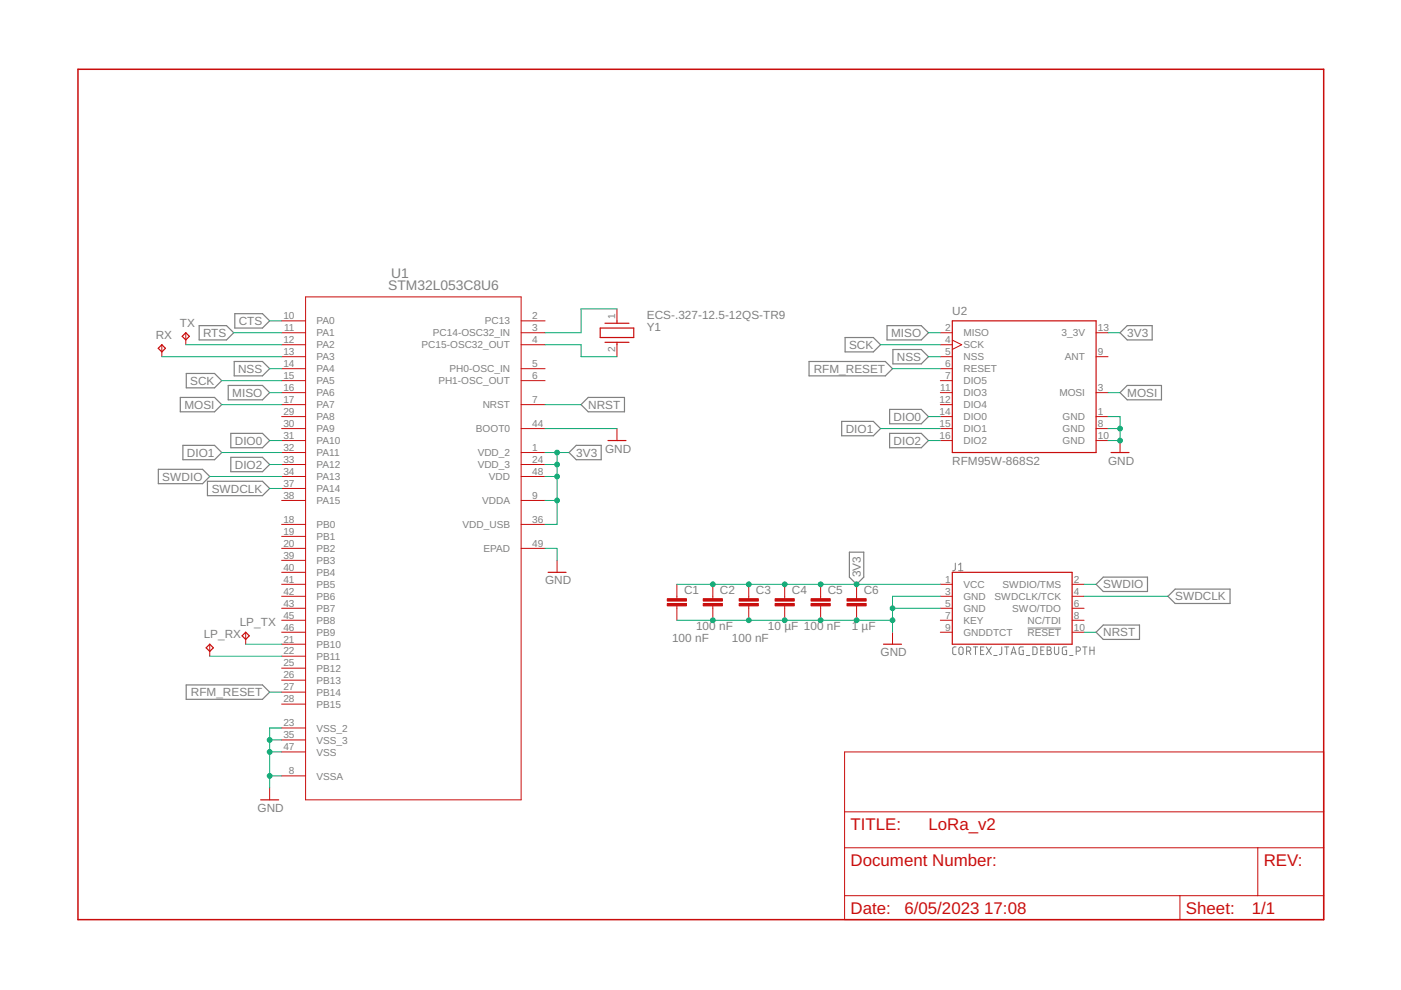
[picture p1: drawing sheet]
<svg xmlns="http://www.w3.org/2000/svg" width="297mm" height="210mm" viewBox="0 0 297 210" stroke-linecap="round" stroke-linejoin="round" font-family="sans-serif">
<g fill="none" stroke="#808080" stroke-width=".21">
<path d="M202.5 119.4v1.4l-.5 .2M203.2 119.8l.5-.4v1.6M202.7 137.2l-.6 .1-.1 .2v1.1l.2 .2h.5M203.2 121h1M203.4 137.3l.4-.1 .4 .2v.9a.44 .44 0 0 1-.4 .5 .44 .44 0 0 1-.5-.5zM204.9 138.1h.5a.46 .46 0 0 0 .4-.5 .46 .46 0 0 0-.4-.4h-.5v1.6M205.5 138.1l.3 .7M206.4 137.2h.9M206.8 137.2v1.6M207.9 137.9h.5M208.6 137.2h-.7v1.6h.7M209.1 137.2l1.1 1.6"/>
<path d="M210.2 137.2l-1.1 1.6M210.7 139h.7M212.4 137.2v1.4l-.5 .2M213 137.2h.9M213.4 137.2v1.6M214.4 138.8l.5-1.6 .5 1.6M214.5 138.4h.8M217 137.2h-.6l-.3 .2v1l.2 .4h.7v-.9h-.3M217.6 139h.7M217.9 133.2h7.1M219 137.2h.6l.3 .2v1.1l-.3 .2-.6 .1zM220.7 137.9h.5"/>
<path d="M221.4 137.2h-.7v1.6h.7M222 137.2h.5a.36 .36 0 0 1 .3 .3 .36 .36 0 0 1-.3 .4 .46 .46 0 0 1 .4 .4 .46 .46 0 0 1-.4 .5h-.5zM222 137.9h.5M223.6 137.2v1.1a.46 .46 0 0 0 .4 .5 .46 .46 0 0 0 .5-.5v-1.1M226.1 137.2h-.5l-.3 .2-.1 1 .2 .4h.7v-.9h-.2M226.8 139h.7M228.2 138.1h.4a.46 .46 0 0 0 .5-.5 .46 .46 0 0 0-.5-.4h-.4v1.6M229.6 137.2h.9M230 137.2v1.6M231.1 137.9h.9M231.1 137.2v1.6M232 137.2v1.6"/>
</g>
<g fill="none" stroke="#808080" stroke-width=".25">
<path d="M39.5 79.2h6l1.5 1.5-1.5 1.5h-6zM42.2 69h5.8l1.6 1.5-1.6 1.6h-5.8zM49.7 76.6h5.9l1.6 1.6-1.6 1.5h-5.9zM49.8 66.5h5.8l1.6 1.5-1.6 1.6h-5.8zM171.5 76.6h16.2l1.5 1.6-1.5 1.5h-16.2zM179.2 71.6h6l1.5 1.5-1.5 1.5h-6zM188.1 69h7.2l1.5 1.5-1.5 1.6h-7.2zM189.3 74.1h6l1.5 1.5-1.5 1.6h-6zM237.5 70.5l1.5-1.5h5.3v3.1h-5.3zM33.6 99.5h9.3l1.6 1.5-1.6 1.6h-9.3zM38.2 84.3h7.3l1.5 1.5-1.5 1.5h-7.3zM38.8 94.4h6.7l1.5 1.5-1.5 1.6h-6.7z"/>
<path d="M48.4 81.7h7.2l1.6 1.5-1.6 1.6h-7.2zM48.9 91.9h6.7l1.6 1.5-1.6 1.5h-6.7zM48.9 97h6.7l1.6 1.5-1.6 1.5h-6.7zM120.6 95.9l1.6-1.5h5.3v3.1h-5.3zM123.2 85.8l1.5-1.5h7.7v3h-7.7zM178.5 89.3h6.7l1.5 1.6-1.5 1.5h-6.7zM188.6 86.8h6.7l1.5 1.5-1.5 1.6h-6.7zM188.6 91.9h6.7l1.5 1.5-1.5 1.5h-6.7zM237.5 83.2l1.5-1.5h7.3v3.1h-7.3zM44 102h11.6l1.6 1.6-1.6 1.5h-11.6zM180.1 117.1h3v5.3l-1.5 1.5-1.5-1.5zM232.4 134l1.5-1.5h7.7v3.1h-7.7z"/>
<path d="M232.4 123.9l1.5-1.5h9.4v3h-9.4zM247.6 126.4l1.6-1.5h11.6v3.1h-11.6zM39.5 145.2h16.1l1.6 1.5-1.6 1.6h-16.1z"/>
</g>
<g fill="none" stroke="#c90d0c" stroke-width=".21">
<path d="M34.3 73.1v2.5M39.4 70.5v2.6M59.7 68h5.1M59.7 70.5h5.1M59.7 73.1h5.1M59.7 75.6h5.1M59.7 78.2h5.1M64.8 62.9h45.7v106.7h-45.7zM110.5 68h5.1M110.5 70.5h5.1M110.5 73.1h5.1M110.5 78.2h5.1"/>
<path d="M130.8 65.5v2.5M130.8 73.1v2.5M199.4 70.5h2.5M199.4 73.1h2.5M199.4 75.6h2.5M199.4 78.2h2.5M201.9 72.1l2 1-2 1M232.4 70.5h2.5M232.4 75.6h2.5M59.7 80.7h5.1M59.7 83.2h5.1M59.7 85.8h5.1"/>
<path d="M59.7 88.3h5.1M59.7 90.9h5.1M59.7 93.4h5.1M59.7 95.9h5.1M59.7 98.5h5.1M110.5 80.7h5.1M110.5 85.8h5.1M110.5 90.9h5.1M110.5 95.9h5.1M110.5 98.5h5.1M130.8 90.9v2.5M199.4 80.7h2.5"/>
<path d="M199.4 83.2h2.5M199.4 85.8h2.5M199.4 88.3h2.5M199.4 90.9h2.5M199.4 93.4h2.5M232.4 83.2h2.5M232.4 88.3h2.5M232.4 90.9h2.5M232.4 93.4h2.5M237.5 93.4v2.5M59.7 101h5.1M59.7 103.6h5.1"/>
<path d="M59.7 106.1h5.1M59.7 111.2h5.1M59.7 113.7h5.1M59.7 116.3h5.1M59.7 118.8h5.1M110.5 101h5.1M110.5 106.1h5.1M110.5 111.2h5.1M110.5 116.3h5.1M118.1 118.8v2.5M44.5 136.6v2.5M52.1 134v2.6"/>
<path d="M59.7 121.3h5.1M59.7 123.9h5.1M59.7 126.4h5.1M59.7 129h5.1M59.7 131.5h5.1M59.7 134h5.1M59.7 136.6h5.1M59.7 139.1h5.1M143.5 123.9v3M143.5 128.5v3M151.1 123.9v3M151.1 128.5v3"/>
<path d="M158.7 123.9v3M158.7 128.5v3M166.4 123.9v3M166.4 128.5v3M174 123.9v3M174 128.5v3M181.6 123.9v3M181.6 128.5v3M189.2 134v2.6M199.4 123.9h2.5M199.4 126.4h2.5M199.4 129h2.5"/>
<path d="M199.4 131.5h2.5M199.4 134h2.5M227.3 123.9h2.5M227.3 126.4h2.5M227.3 129h2.5M227.3 131.5h2.5M227.3 134h2.5M59.7 141.7h5.1M59.7 144.2h5.1M59.7 146.7h5.1M59.7 149.3h5.1M59.7 154.3h5.1"/>
<path d="M59.7 156.9h5.1M59.7 159.4h5.1M179.1 159.4h101.5v35.6h-101.5zM57.2 167v2.6M59.7 164.5h5.1M179.1 179.7h101.5M179.1 172.1h101.5M266.7 179.7v10.2M179.1 189.9h101.5M250.2 189.9v5.1"/>
</g>
<g fill="none" stroke="#c90d0c" stroke-width=".25">
<path d="M33.5 73.9l.8-.8 .8 .8-.8 .7zM38.6 71.3l.8-.8 .8 .8-.8 .8zM127.3 69.6h7.1v2h-7.1zM128.3 68.5h5M128.3 72.6h5M130.8 68v.5M130.8 72.6v.5M201.9 68h30.5v27.9h-30.5zM128.9 93.4h3.8M235.6 95.9h3.8M43.7 137.4l.8-.8 .7 .8-.7 .7zM51.3 134.8l.8-.8 .8 .8-.8 .8z"/>
<path d="M116.2 121.3h3.8M187.3 136.6h3.8M201.9 121.3h25.4v15.3h-25.4zM55.3 169.6h3.8"/>
</g>
<g fill="#c90d0c" stroke="#c90d0c" stroke-width=".21">
<path d="M141.5 128h4v.5h-4z"/>
<path d="M141.5 126.9h4v.5h-4z"/>
<path d="M149.1 128h4.1v.5h-4.1z"/>
<path d="M149.1 126.9h4.1v.5h-4.1z"/>
<path d="M156.7 128h4.1v.5h-4.1z"/>
<path d="M156.7 126.9h4.1v.5h-4.1z"/>
<path d="M164.3 128h4.1v.5h-4.1z"/>
<path d="M164.3 126.9h4.1v.5h-4.1z"/>
<path d="M172 128h4v.5h-4z"/>
<path d="M172 126.9h4v.5h-4z"/>
<path d="M179.6 128h4v.5h-4z"/>
<path d="M179.6 126.9h4v.5h-4z"/>
</g>
<path d="M16.5 14.7h264.1v180.3h-264.1z" fill="none" stroke="#c90d0c" stroke-width=".32"/>
<g fill="none" stroke="#0dab76" stroke-width=".21">
<path d="M34.3 75.6h25.4M39.4 73.1h20.3M49.6 70.5h10.1M57.2 78.2h2.5M57.2 68h2.5M115.6 73.1h7.6v2.5h7.6M130.8 65.5h-7.6v5h-7.6M186.7 73.1h12.7M189.2 78.2h10.2M196.8 70.5h2.6M196.8 75.6h2.6M234.9 70.5h2.6"/>
<path d="M47 85.8h12.7M47 95.9h12.7M47 80.7h12.7M57.2 93.4h2.5M57.2 98.5h2.5M57.2 83.2h2.5M115.6 90.9h15.2M115.6 85.8h7.6M115.6 98.5h2.5M115.6 95.9h5M118.1 95.9v15.3h-2.5M186.7 90.9h12.7"/>
<path d="M196.8 93.4h2.6M196.8 88.3h2.6M234.9 90.9h2.6M234.9 88.3h2.6v5.1h-2.6M234.9 83.2h2.6M44.5 101h15.2M57.2 103.6h2.5M115.6 116.3h2.5v2.5M115.6 106.1h2.5M115.6 101h2.5M44.5 139.1h15.2M52.1 136.6h7.6"/>
<path d="M143.5 131.5h45.7M143.5 123.9h55.9M189.2 129h10.2M199.4 126.4h-10.2v7.6M229.8 126.4h17.8M229.8 134h2.6M229.8 123.9h2.6M57.2 159.4h2.5M57.2 156.9h2.5M57.2 146.7h2.5M59.7 154.3h-2.5v12.7M57.2 164.5h2.5"/>
</g>
<g fill="#0dab76" stroke="#0dab76" stroke-width=".21">
<circle cx="57.2" cy="164.5" r=".51"/>
<circle cx="57.2" cy="159.4" r=".51"/>
<circle cx="57.2" cy="156.9" r=".51"/>
<circle cx="237.5" cy="93.4" r=".51"/>
<circle cx="237.5" cy="90.9" r=".51"/>
<circle cx="151.1" cy="131.5" r=".51"/>
<circle cx="158.7" cy="131.5" r=".51"/>
<circle cx="166.4" cy="131.5" r=".51"/>
<circle cx="174" cy="131.5" r=".51"/>
<circle cx="181.6" cy="131.5" r=".51"/>
<circle cx="189.2" cy="131.5" r=".51"/>
<circle cx="189.2" cy="129" r=".51"/>
<circle cx="151.1" cy="123.9" r=".51"/>
<circle cx="158.7" cy="123.9" r=".51"/>
<circle cx="166.4" cy="123.9" r=".51"/>
<circle cx="174" cy="123.9" r=".51"/>
<circle cx="181.6" cy="123.9" r=".51"/>
<circle cx="118.1" cy="106.1" r=".51"/>
<circle cx="118.1" cy="101" r=".51"/>
<circle cx="118.1" cy="98.5" r=".51"/>
<circle cx="118.1" cy="95.9" r=".51"/>
</g>
<g font-size="3.6" fill="#c90d0c">
<text x="180.3" y="175.9">TITLE:</text>
<text x="196.8" y="175.9">LoRa_v2</text>
<text x="180.3" y="183.6">Document Number:</text>
<text x="267.9" y="183.6">REV:</text>
<text x="180.3" y="193.7">Date:</text>
<text x="191.8" y="193.7">6/05/2023</text>
<text x="208.7" y="193.7">17:08</text>
<text x="251.4" y="193.7">Sheet:</text>
<text x="265.4" y="193.7">1/1</text>
</g>
<g font-size="2.9" fill="#808080">
<text x="82.9" y="58.9">U1</text>
<text x="82.3" y="61.4">STM32L053C8U6</text>
</g>
<g font-size="2.5" fill="#808080">
<text x="33" y="71.8">RX</text>
<text x="38.1" y="69.3">TX</text>
<text x="43" y="71.4">RTS</text>
<text x="50.6" y="68.9">CTS</text>
<text x="137.2" y="67.6">ECS-.327-12.5-12QS-TR9</text>
<text x="137.2" y="70.2">Y1</text>
<text x="188.9" y="71.4">MISO</text>
<text x="201.9" y="66.7">U2</text>
<text x="239" y="71.4">3V3</text>
<text x="180" y="74">SCK</text>
<text x="190.2" y="76.5">NSS</text>
<text x="40.3" y="81.6">SCK</text>
<text x="50.5" y="79.1">NSS</text>
<text x="172.5" y="79.1">RFM_RESET</text>
<text x="39.1" y="86.7">MOSI</text>
<text x="49.2" y="84.1">MISO</text>
<text x="124.7" y="86.7">NRST</text>
<text x="189.5" y="89.2">DIO0</text>
<text x="239" y="84.1">MOSI</text>
<text x="49.8" y="94.3">DIO0</text>
<text x="128.3" y="96">GND</text>
<text x="179.3" y="91.8">DIO1</text>
<text x="189.5" y="94.3">DIO2</text>
<text x="34.4" y="101.9">SWDIO</text>
<text x="39.6" y="96.8">DIO1</text>
<text x="49.8" y="99.4">DIO2</text>
<text x="122.2" y="96.8">3V3</text>
<text x="201.9" y="98.5">RFM95W-868S2</text>
<text x="234.9" y="98.5">GND</text>
<text x="44.9" y="104.5">SWDCLK</text>
<text x="115.6" y="123.9">GND</text>
<text x="182.5" y="122.4" transform="rotate(-90 182.5 122.4)">3V3</text>
<text x="233.9" y="124.8">SWDIO</text>
<text x="145" y="126">C1</text>
<text x="152.7" y="126">C2</text>
<text x="160.3" y="126">C3</text>
<text x="167.9" y="126">C4</text>
<text x="175.5" y="126">C5</text>
<text x="183.1" y="126">C6</text>
<text x="249.2" y="127.3">SWDCLK</text>
<text x="43.2" y="135.3">LP_RX</text>
<text x="50.8" y="132.8">LP_TX</text>
<text x="142.5" y="136.2">100 nF</text>
<text x="147.6" y="133.7">100 nF</text>
<text x="155.2" y="136.2">100 nF</text>
<text x="162.8" y="133.7">10 µF 100 nF</text>
<text x="180.6" y="133.7">1 µF</text>
<text x="233.9" y="134.9">NRST</text>
<text x="186.7" y="139.1">GND</text>
<text x="40.5" y="147.6">RFM_RESET</text>
<text x="54.6" y="172.1">GND</text>
</g>
<g font-size="2.1" fill="#808080">
<text x="60.1" y="67.7">10</text>
<text x="60.2" y="70.2">11</text>
<text x="67.1" y="68.8">PA0</text>
<text x="67.1" y="71.3">PA1</text>
<text x="91.8" y="71.3">PC14-OSC32_IN</text>
<text x="102.8" y="68.8">PC13</text>
<text x="112.8" y="67.7">2</text>
<text x="112.8" y="70.2">3</text>
<text x="130.5" y="67.7" transform="rotate(-90 130.5 67.7)">1</text>
<text x="200.4" y="70.2">2</text>
<text x="204.3" y="71.3">MISO</text>
<text x="225.1" y="71.3">3_3V</text>
<text x="232.7" y="70.2">13</text>
<text x="60.1" y="72.7">12</text>
<text x="60.1" y="75.3">13</text>
<text x="60.1" y="77.8">14</text>
<text x="67.1" y="73.9">PA2</text>
<text x="67.1" y="76.4">PA3</text>
<text x="89.4" y="73.9">PC15-OSC32_OUT</text>
<text x="112.8" y="72.7">4</text>
<text x="112.8" y="77.8">5</text>
<text x="130.5" y="74.6" transform="rotate(-90 130.5 74.6)">2</text>
<text x="200.4" y="72.7">4</text>
<text x="200.4" y="75.3">5</text>
<text x="200.4" y="77.8">6</text>
<text x="204.3" y="73.9">SCK</text>
<text x="204.3" y="76.4">NSS</text>
<text x="225.8" y="76.4">ANT</text>
<text x="232.7" y="75.3">9</text>
<text x="60.1" y="80.4">15</text>
<text x="60.1" y="82.9">16</text>
<text x="67.1" y="78.9">PA4</text>
<text x="67.1" y="81.5">PA5</text>
<text x="92.9" y="81.5">PH1-OSC_OUT</text>
<text x="95.3" y="78.9">PH0-OSC_IN</text>
<text x="112.8" y="80.4">6</text>
<text x="199.3" y="82.9">11</text>
<text x="200.4" y="80.4">7</text>
<text x="204.3" y="78.9">RESET</text>
<text x="204.3" y="81.5">DIO5</text>
<text x="232.7" y="82.9">3</text>
<text x="60.1" y="85.4">17</text>
<text x="60.1" y="88">29</text>
<text x="67.1" y="84">PA6</text>
<text x="67.1" y="86.6">PA7</text>
<text x="67.1" y="89.1">PA8</text>
<text x="102.3" y="86.6">NRST</text>
<text x="112.8" y="85.4">7</text>
<text x="199.2" y="85.4">12</text>
<text x="199.2" y="88">14</text>
<text x="204.3" y="84">DIO3</text>
<text x="204.3" y="86.6">DIO4</text>
<text x="204.3" y="89.1">DIO0</text>
<text x="224.6" y="84">MOSI</text>
<text x="225.3" y="89.1">GND</text>
<text x="232.7" y="88">1</text>
<text x="60.1" y="90.5">30</text>
<text x="60.1" y="93.1">31</text>
<text x="60.1" y="95.6">32</text>
<text x="67.1" y="91.6">PA9</text>
<text x="67.1" y="94.2">PA10</text>
<text x="100.9" y="91.6">BOOT0</text>
<text x="112.8" y="90.5">44</text>
<text x="112.8" y="95.6">1</text>
<text x="199.2" y="90.5">15</text>
<text x="199.2" y="93.1">16</text>
<text x="204.3" y="91.6">DIO1</text>
<text x="204.3" y="94.2">DIO2</text>
<text x="225.3" y="91.6">GND</text>
<text x="225.3" y="94.2">GND</text>
<text x="232.7" y="90.5">8</text>
<text x="232.7" y="93.1">10</text>
<text x="60.1" y="98.1">33</text>
<text x="60.1" y="100.7">34</text>
<text x="67.1" y="96.7">PA11</text>
<text x="67.1" y="99.3">PA12</text>
<text x="67.1" y="101.8">PA13</text>
<text x="101.3" y="96.7">VDD_2</text>
<text x="101.3" y="99.3">VDD_3</text>
<text x="103.6" y="101.8">VDD</text>
<text x="112.8" y="98.1">24</text>
<text x="112.8" y="100.7">48</text>
<text x="60.1" y="103.2">37</text>
<text x="60.1" y="105.8">38</text>
<text x="67.1" y="104.3">PA14</text>
<text x="67.1" y="106.9">PA15</text>
<text x="102.2" y="106.9">VDDA</text>
<text x="112.8" y="105.8">9</text>
<text x="60.1" y="110.8">18</text>
<text x="60.1" y="113.4">19</text>
<text x="67.1" y="112">PB0</text>
<text x="98.1" y="112">VDD_USB</text>
<text x="112.8" y="110.8">36</text>
<text x="60.1" y="115.9">20</text>
<text x="60.1" y="118.5">39</text>
<text x="67.1" y="114.5">PB1</text>
<text x="67.1" y="117">PB2</text>
<text x="67.1" y="119.6">PB3</text>
<text x="102.5" y="117">EPAD</text>
<text x="112.8" y="115.9">49</text>
<text x="60.1" y="121">40</text>
<text x="60.1" y="123.5">41</text>
<text x="67.1" y="122.1">PB4</text>
<text x="67.1" y="124.6">PB5</text>
<text x="200.4" y="123.5">1</text>
<text x="204.3" y="124.6">VCC</text>
<text x="212.5" y="124.6">SWDIO/TMS</text>
<text x="227.7" y="123.5">2</text>
<text x="60.1" y="126.1">42</text>
<text x="60.1" y="128.6">43</text>
<text x="60.1" y="131.1">45</text>
<text x="67.1" y="127.2">PB6</text>
<text x="67.1" y="129.7">PB7</text>
<text x="200.4" y="126.1">3</text>
<text x="200.4" y="128.6">5</text>
<text x="200.4" y="131.1">7</text>
<text x="204.3" y="127.2">GND</text>
<text x="204.3" y="129.7">GND</text>
<text x="210.9" y="127.2">SWDCLK/TCK</text>
<text x="214.6" y="129.7">SWO/TDO</text>
<text x="227.7" y="131.1">8</text>
<text x="227.7" y="128.6">6</text>
<text x="227.7" y="126.1">4</text>
<text x="60.1" y="133.7">46</text>
<text x="60.1" y="136.2">21</text>
<text x="67.1" y="132.3">PB8</text>
<text x="67.1" y="134.8">PB9</text>
<text x="67.1" y="137.3">PB10</text>
<text x="200.4" y="133.7">9</text>
<text x="204.3" y="132.3">KEY</text>
<text x="204.3" y="134.8">GNDDTCT</text>
<text x="217.8" y="132.3">NC/TDI</text>
<text x="217.9" y="134.8">RESET</text>
<text x="227.7" y="133.7">10</text>
<text x="60.1" y="138.8">22</text>
<text x="60.1" y="141.3">25</text>
<text x="60.1" y="143.8">26</text>
<text x="67.1" y="139.9">PB11</text>
<text x="67.1" y="142.4">PB12</text>
<text x="60.1" y="146.4">27</text>
<text x="60.1" y="148.9">28</text>
<text x="67.1" y="145">PB13</text>
<text x="67.1" y="147.5">PB14</text>
<text x="60.1" y="154">23</text>
<text x="67.1" y="150">PB15</text>
<text x="67.1" y="155.1">VSS_2</text>
<text x="60.1" y="156.5">35</text>
<text x="60.1" y="159.1">47</text>
<text x="67.1" y="157.7">VSS_3</text>
<text x="67.1" y="160.2">VSS</text>
<text x="61.3" y="164.2">8</text>
<text x="67.1" y="165.3">VSSA</text>
</g>
</svg>
